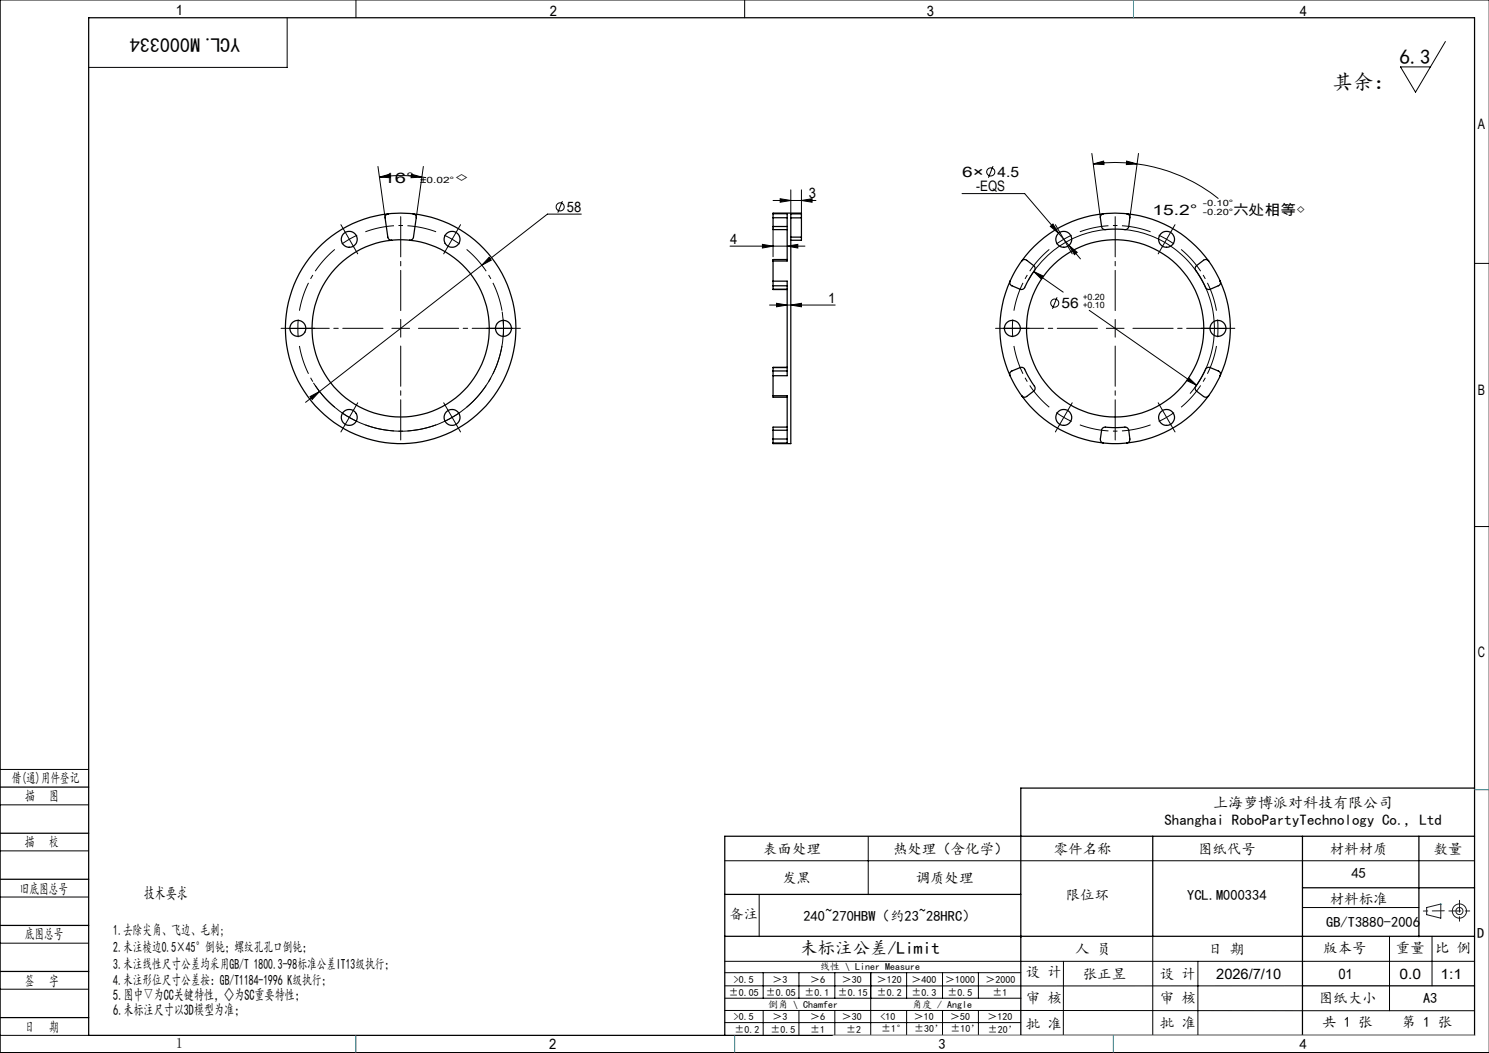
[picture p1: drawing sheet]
<svg xmlns="http://www.w3.org/2000/svg" width="420mm" height="297mm" viewBox="0 0 420 297" stroke-linecap="round" stroke-linejoin="round" font-family="sans-serif">
<g fill="none" stroke="#000" stroke-width=".28">
<path d="M100.4 0v5M210 0v5M420 0h-419.9v297h419.9M81 5v14h-56M407.7 11.7l-8.4 14.3-4.3-7.1h8.5M106.6 47l2 14.5M107 49.9l3-.8 .1 1zM107 49.9l5-.4 3 .1 4 .3M116.1 49.1l2.9 .8-3 .2zM119 49.9l1.2 .2M119.4 47l-2 14.5M158.6 56.7l-1.3 3.3"/>
<path d="M218.1 56.5h12.1M220.1 56.1l3 .4-3 .5zM223.1 53.5v6.8M226.1 56.5l3-.4v.9zM226.1 53.5v8M271.4 54.6h17.6l15.8 18.4M280.1 46.8l-1.3 3.3M308 43.3l2.4 18.1M308.4 46.2l2.9-.8 .1 1zM308.4 46.2l6.1-.4 6.2 .4M317.8 45.4l2.9 .8-3 .2zM320.7 46.2a46.4 46.4 0 0 1 23 9.8"/>
<path d="M321.1 43.3l-2.4 18.1M138 72.6l.6 .8-2.7 1.4zM164 60.4h-9.6l-68.2 53.1M205.9 69.4h21.1M215.1 68.9l3 .5-3 .6zM218.1 63.9v8.5M222 69.4l3-.5v1.1zM291.6 76.6l2.7 1.3-.5 .8zM291.6 76.6l8.3 5.8M296.3 63.8l.7-.6 1.6 2.6zM301.5 69.2l2.3 2-.7 .6zM311.8 64.8a27.9 27.9 0 0 0-21.8 14.3"/>
<path d="M317.3 64.8a28 28 0 0 1 18.4 46.2M415.9 74.3h4.1M81.5 92.6h5M84.1 90.1l-.1 2.5 .1 2.5M141.6 87.9a29 29 0 0 1-18.3 31.9 29 29 0 0 1-34.9-11.8M217.1 86h18.5M219 85.5l3 .5-3 .5zM223.1 86l3-.5v1zM298.2 83.9l-1.3 3.2M307.2 87.5l30.3 21.2M341 92.6h5M343.4 90.1v5"/>
<path d="M87.5 111.9l2.6-1.5-2 2.3zM335.3 106.5l2.2 2.2-2.7-1.4zM415.9 148.5h4.1M0 217h25M0 227h25M0 240h25M244.9 236v16.3M0 253h25M204.4 242.8h211.5M214.1 252.4v11.8M367.4 256h32.8M0 266h25"/>
<path d="M0 279h25M204.4 271.1h211.5M204.4 278.1h163M204.4 274.4h83.5M215.3 274.4v7.1M225.4 274.4v7.1M235.5 274.4v7.1M245.6 274.4v17.6M255.7 274.4v7.1M265.9 274.4v7.1M276 274.4v7.1M300 271.1l-.1 21"/>
<path d="M325.2 264.1v27.9M337.9 271.1v20.9M391.9 264.1v21M403.9 264.1v14M0 292h25M204.4 285l211.5 .1M204.4 288.4h83.5M204.5 281.5h83.5M215.3 285v7M225.4 285v7M235.5 285v7M255.7 285v7"/>
<path d="M265.9 285v7M276 285v7M287.9 292h128"/>
<circle cx="158" cy="58.4" r="1.15"/>
<circle cx="279.5" cy="48.5" r="1.15"/>
<circle cx="297.5" cy="85.5" r="1.14"/>
</g>
<g fill="none" stroke="#000" stroke-width=".28" stroke-dasharray="30.5 1.3 1.3 1.3" stroke-linecap="butt">
<path d="M98.5 67.5l-2.1 1.3M98.5 67.5l2.2-1.2M127.5 67.5l-2.2-1.2M127.5 67.5l2.1 1.3M300.1 67.5l-2.1 1.3M300.1 67.5l2.2-1.2M329.1 67.5l-2.3-1.2M329.1 67.5l2.1 1.3M142 92.6l-.1-2.5M142 92.6l-.1 2.5M285.6 92.6l.1 2.5M285.6 92.6l.1-2.5"/>
<path d="M98.5 117.7l2.2 1.2M98.5 117.7l-2.1-1.3M127.5 117.7l2.1-1.3M127.5 117.7l-2.2 1.2M300.1 117.7l2.2 1.2M300.1 117.7l-2.1-1.3M329.1 117.7l2.1-1.3M329.1 117.7l-2.3 1.2"/>
</g>
<path d="M94.4 70.3a29 29 0 0 0-9.9 17.3M123 65.4a29 29 0 0 0-19.9 0M296 70.3a29 29 0 0 0-10 17.3M324.5 65.4a29 29 0 0 0-19.9 0M84.5 97.6a29 29 0 0 0 9.9 17.3M141.6 87.6a29 29 0 0 0-10-17.3M286 97.6a29 29 0 0 0 10 17.3M343.1 87.6a29 29 0 0 0-9.9-17.3M103.1 119.8a29 29 0 0 0 19.9 0M131.6 114.9a29 29 0 0 0 10-17.3M304.6 119.8a29 29 0 0 0 19.9 0M333.2 114.9a29 29 0 0 0 9.9-17.3" fill="none" stroke="#000" stroke-width=".28" stroke-dasharray="30.5 1.3 1.3 1.3" stroke-dashoffset="22.2" stroke-linecap="butt"/>
<g fill="none" stroke="#191924" stroke-width=".28">
<path d="M402.4 256l4-1v4l-4-1z"/>
<circle cx="411.7" cy="257" r="1"/>
<circle cx="411.7" cy="257" r="2"/>
</g>
<g fill="none" stroke="#000" stroke-width=".28" stroke-dasharray="30.5 1.3 1.3 1.3">
<path d="M97.3 65.3l-1.1-1.9M98.5 67.5l-1.2-2.2M98.5 67.5l1.3 2.2M99.8 69.7l1.1 1.9M126.3 69.7l-1.1 1.9M127.5 67.5l1.3-2.2M127.5 67.5l-1.2 2.2M128.8 65.3l1.1-1.9M298.8 65.3l-1.1-1.9M300.1 67.5l-1.3-2.2M300.1 67.5l1.2 2.2M301.3 69.7l1.1 1.9"/>
<path d="M327.8 69.7l-1.1 1.9M329.1 67.5l1.2-2.2M329.1 67.5l-1.3 2.2M330.3 65.3l1.1-1.9M81.5 92.6h-2.2M86.5 92.6h2.3M113 92.6v-2.5M113 92.6h-2.5M113 92.6v2.5M113 92.6h2.5M139.5 92.6h-2.2M142 92.6h2.5"/>
<path d="M142 92.6h-2.5M144.5 92.6h2.3M283.1 92.6h-2.3M285.6 92.6h-2.5M285.6 92.6h2.5M288.1 92.6h2.2M314.6 92.6v-2.5M314.6 92.6h-2.5M314.6 92.6v2.5M314.6 92.6h2.5M341.1 92.6h-2.3M346.1 92.6h2.2"/>
<path d="M97.3 119.9l-1.1 1.9M98.5 117.7l-1.2 2.2M98.5 117.7l1.3-2.1M99.8 115.6l1.1-2M126.3 115.6l-1.1-2M127.5 117.7l1.3 2.2M127.5 117.7l-1.2-2.1M128.8 119.9l1.1 1.9M298.8 119.9l-1.1 1.9M300.1 117.7l-1.3 2.2M300.1 117.7l1.2-2.1M301.3 115.6l1.1-2"/>
<path d="M327.8 115.6l-1.1-2M329.1 117.7l1.2 2.2M329.1 117.7l-1.3-2.1M330.3 119.9l1.1 1.9"/>
</g>
<path d="M108 92.6h-26.5M113 87.6v-26.5M113 97.6v26.5M118 92.6h26.5M309.6 92.6h-26.5M314.6 87.6v-26.5M314.6 97.6v26.5M319.6 92.6h26.5" fill="none" stroke="#000" stroke-width=".28" stroke-dasharray="30.5 1.3 1.3 1.3" stroke-dashoffset="19.1"/>
<g fill="none" stroke="#000" stroke-width=".35">
<path d="M25 5h390.9v287h-390.9zM109.5 60.3a.98 .98 0 0 0-.9 1.2l.8 5.4a1.03 1.03 0 0 0 1.1 .9M109.5 60.3a29.2 29.2 0 0 1 7 0M109.5 60.3a32.5 32.5 0 0 0-24 49.6 32.5 32.5 0 0 0 55.1 0 32.5 32.5 0 0 0-24.1-49.6M110.5 67.8l1.9-.2 3.1 .2M110.5 67.8a25 25 0 0 0-18.7 38 25 25 0 0 0 42.4 0 25 25 0 0 0-18.7-38M116.5 60.3a.98 .98 0 0 1 .9 1.2l-.8 5.4a1.03 1.03 0 0 1-1.1 .9M218.1 73.6v5.7M218.1 60.3h3.9v13.3h-3.9M218.1 60.3v-.2h8v.2M218.1 79.3h3.9v26.7h-3.9M218.1 79.3v1.3"/>
<path d="M218.1 60.3v1.1M218.1 63.9v.9h3.9M218.1 61.4v2.5M218.1 61.4h3.9M218.1 63.9h3.9M222 73.2h-3.9v.4M223.1 61.5h3M223.1 66.9h3M226.1 60.3h-3v64.8h-5v-.1M226.1 60.3v1.2M226.1 66.9v.9h-3M226.1 61.5v5.4"/>
<path d="M284.9 79.3a32.4 32.4 0 0 0 0 26.7M288.2 73.6a.96 .96 0 0 1 1.4-.2l2 1.5a1 1 0 0 1 .2 1.4l-2.8 4.8a.97 .97 0 0 1-1.2 .5l-2.4-1a1 1 0 0 1-.5-1.3M288.2 73.6l-1.8 2.8-1.5 2.9M311.3 60.3a1.03 1.03 0 0 0-.9 1.1l.3 2.5a.97 .97 0 0 0 1.1 .9l2.1-.2 3.4 .2a1.03 1.03 0 0 0 1.1-.9l.3-2.5a1.03 1.03 0 0 0-.9-1.1M311.3 60.3l3.2-.2 3.3 .2M311.3 60.3a32.4 32.4 0 0 0-23.1 13.3M317.8 60.3a32.6 32.6 0 0 1 23.1 13.3M340.9 73.6a.99 .99 0 0 0-1.4-.2l-2 1.5a1 1 0 0 0-.2 1.4l1.5 2.3 1.2 2.5a1.03 1.03 0 0 0 1.3 .5l2.3-1a.93 .93 0 0 0 .6-1.3M340.9 73.6l1.8 2.8 1.5 2.9M344.2 79.3a32.4 32.4 0 0 1 0 26.7M218.1 81.6l3.9 .1M218.1 80.6h3.9"/>
<path d="M218.1 81.6h3.9M218.1 80.6v1M218.1 111.6h3.9v13.4h-3.9M218.1 106v5.6M218.1 104.6v1.4M218.1 111.6v.4h3.9M218.1 104.6h3.9M218.1 103.7h3.9M222 103.6h-3.9v1M284.9 106a1.02 1.02 0 0 1 .5-1.4l2.4-.9a1 1 0 0 1 1.2 .5l2.8 4.7a.99 .99 0 0 1-.2 1.4l-2 1.5a.96 .96 0 0 1-1.4-.2M284.9 106l1.5 2.9 1.8 2.7M288.2 111.6a32.4 32.4 0 0 0 23.1 13.4"/>
<path d="M340.9 111.6a32.6 32.6 0 0 1-23.1 13.4M344.2 106a.95 .95 0 0 0-.6-1.4l-2.3-.9a1.06 1.06 0 0 0-1.3 .5l-1.2 2.4-1.5 2.3a.99 .99 0 0 0 .2 1.4l2 1.5a.99 .99 0 0 0 1.4-.2M344.2 106l-1.5 2.9-1.8 2.7M218.1 123.8v1.2M218.1 121.4v2.4M218.1 123.8h3.9M218.1 121.4h3.9M222 120.5h-3.9v.9M311.3 125a.98 .98 0 0 1-.9-1.2l.3-2.4a.97 .97 0 0 1 1.1-.9l2.1 .1 3.4-.1a1.03 1.03 0 0 1 1.1 .9l.3 2.4a.98 .98 0 0 1-.9 1.2M311.3 125l2.4 .1 4.1-.1M0 222h25M0 235h25"/>
<path d="M325.2 235.9v28.2M367.4 235.9v56.1M400.2 235.9v28.3M415.9 235.9h-211.5v56.1M415.9 222.3h-128v69.7M0 248h25M204.4 252.3h83.5M367.4 250.4h48.5M0 261h25M0 274h25M204.4 264.1h211.5M367.4 278.1h48.5"/>
<path d="M0 287h25"/>
<circle cx="98.5" cy="67.5" r="2.25"/>
<circle cx="127.5" cy="67.5" r="2.26"/>
<circle cx="300" cy="67.5" r="2.24"/>
<circle cx="329" cy="67.5" r="2.24"/>
<circle cx="84" cy="92.6" r="2.25"/>
<circle cx="142" cy="92.6" r="2.25"/>
<circle cx="285.5" cy="92.6" r="2.24"/>
<circle cx="314.5" cy="92.6" r="25"/>
<circle cx="343.6" cy="92.6" r="2.25"/>
<circle cx="98.5" cy="117.7" r="2.25"/>
<circle cx="127.5" cy="117.7" r="2.25"/>
<circle cx="300" cy="117.7" r="2.24"/>
<circle cx="329" cy="117.7" r="2.24"/>
</g>
<path d="M407.4 256.9l-5.9 .1M408.7 256.9h6M411.7 253.9v6" fill="none" stroke="#191924" stroke-width=".28" stroke-dasharray="6.3 1.3 1.3 1.3" stroke-dashoffset="3"/>
<path d="M235 292h180.9" fill="none" stroke="#c0c0c0" stroke-width=".28"/>
<path d="M319.7 0v5M415.9 222.7h4.1M100.4 292v5M207.2 292v5M314 292v5" fill="none" stroke="#00f" stroke-width=".28"/>
<path d="M406.4 255h.1" fill="none" stroke="#0ff" stroke-width=".28"/>
<g fill="#000">
<path d="M116.1 49.1l2.9 .8-3 .2zM107 49.9l3-.8 .1 1zM87.5 111.9l.6 .8 2-2.3zM138 72.6l-2.1 2.2 2.7-1.4zM335.3 106.5l-.5 .8 2.7 1.4zM291.6 76.6l2.2 2.1 .5-.8zM301.5 69.2l1.6 2.6 .7-.6zM296.3 63.8l2.3 2-1.6-2.6zM317.8 45.4l2.9 .8-3 .2zM308.4 46.2l2.9-.8 .1 1z"/>
<path d="M226.1 56.5l3-.4v.9zM220.1 56.1l3 .4-3 .5z"/>
<path d="M215.1 68.9l3 .5-3 .6zM222 69.4l3-.5v1.1z"/>
<path d="M219 85.5l3 .5-3 .5zM223.1 86l3-.5v1z"/>
</g>
<g font-size="5.8">
<text x="394.8" y="18">6.3</text>
<text x="375.8" y="25.2">其余：</text>
</g>
<text font-size="5.6" x="67.7" y="10.6" transform="rotate(-180 67.7 10.6)">YCL.M000334</text>
<text font-size="4.9" x="225.7" y="269">未标注公差/Limit</text>
<text font-size="4.7" x="40.5" y="253.6">技术要求</text>
<g font-size="4.2">
<text x="342.2" y="227.9">上海萝博派对科技有限公司</text>
<text x="328.5" y="232.8">Shanghai RoboPartyTechnology Co., Ltd</text>
<text x="32" y="282.1">5.图中▽为CC关键特性，◇为SC重要特性；</text>
<text x="32" y="286.4">6.未标注尺寸以3D模型为准；</text>
</g>
<g font-size="4.1">
<text x="49.6" y="4.3">1</text>
<text x="155.1" y="4.6">2</text>
<text x="261.4" y="4.6">3</text>
<text x="366.6" y="4.6">4</text>
<text x="416.9" y="36.3">A</text>
<text x="108.2" y="51.6">16°</text>
<text x="128.2" y="51.6">◇</text>
<text x="271.4" y="49.9">6×</text>
<text x="281.4" y="49.9">4.5</text>
<text x="159.9" y="59.8">58</text>
<text x="228.1" y="56">3</text>
<text x="275.4" y="54">-EQS</text>
<text x="325.1" y="60.5">15.2°</text>
<text x="347.9" y="60.5">六处相等◇</text>
<text x="205.9" y="68.8">4</text>
<text x="233.6" y="85.4">1</text>
<text x="299.4" y="86.9">56</text>
<text x="416.9" y="111.3">B</text>
<text x="416.9" y="185.3">C</text>
<text x="3.3" y="220.9">借(通)用件登记</text>
<text x="7.1" y="226">描</text>
<text x="13.9" y="226">图</text>
<text x="7" y="238.9">描</text>
<text x="13.8" y="238.9">校</text>
<text x="215.3" y="240.8">表面处理</text>
<text x="251.9" y="240.8">热处理（含化学）</text>
<text x="297.3" y="240.8">零件名称</text>
<text x="337.9" y="240.8">图纸代号</text>
<text x="375.1" y="240.8">材料材质</text>
<text x="404.4" y="240.8">数量</text>
<text x="220.6" y="249">发黑</text>
<text x="258.3" y="249">调质处理</text>
<text x="381.2" y="247.7">45</text>
<text x="5.6" y="252">旧底图总号</text>
<text x="300.6" y="253.7">限位环</text>
<text x="334.9" y="253.7">YCL.M000334</text>
<text x="375.1" y="254.9">材料标准</text>
<text x="32" y="263.7">1.去除尖角、飞边、毛刺;</text>
<text x="205.7" y="259.3">备注</text>
<text x="226.6" y="259.7">240~270HBW（约23~28HRC）</text>
<text x="374.1" y="261.4">GB/T3880-2006</text>
<text x="7" y="265">底图总号</text>
<text x="32" y="268.4">2.未注棱边0.5×45°倒钝；螺纹孔孔口倒钝；</text>
<text x="303.3" y="269">人 员</text>
<text x="340.8" y="269">日 期</text>
<text x="373.2" y="268.7">版本号</text>
<text x="393.7" y="268.7">重量</text>
<text x="404.8" y="268.7">比 例</text>
<text x="416.7" y="264.6">D</text>
<text x="32" y="273.2">3.未注线性尺寸公差均采用GB/T 1800.3-98标准公差IT13级执行；</text>
<text x="289.3" y="275.5">设 计</text>
<text x="7" y="278">签</text>
<text x="13.8" y="278">字</text>
<text x="32" y="277.9">4.未注形位尺寸公差按：GB/T1184-1996 K级执行；</text>
<text x="305.4" y="276">张正昱</text>
<text x="327.2" y="276">设 计</text>
<text x="343.1" y="276">2026/7/10</text>
<text x="377.5" y="276">01</text>
<text x="394.8" y="276">0.0</text>
<text x="406.3" y="276">1:1</text>
<text x="289.3" y="283">审 核</text>
<text x="327.2" y="282.9">审 核</text>
<text x="372" y="283">图纸大小</text>
<text x="401.4" y="283">A3</text>
<text x="7" y="291">日</text>
<text x="13.8" y="291">期</text>
<text x="289.3" y="290.1">批 准</text>
<text x="327.2" y="290">批 准</text>
<text x="373" y="289.8">共 1 张</text>
<text x="395.4" y="289.8">第 1 张</text>
<text x="49.6" y="295.6">1</text>
<text x="154.9" y="296">2</text>
<text x="264.7" y="296">3</text>
<text x="366.6" y="296">4</text>
</g>
<g font-size="2.8">
<text x="231.3" y="273.6">线性 \ Liner Measure</text>
<text x="205.6" y="280.8">±0.05</text>
<text x="207" y="277.2">&gt;0.5</text>
<text x="216" y="280.8">±0.05</text>
<text x="217.9" y="277.2">＞3</text>
<text x="227" y="280.8">±0.1</text>
<text x="228.5" y="277.2">＞6</text>
<text x="236.3" y="280.8">±0.15</text>
<text x="237.5" y="277.2">＞30</text>
<text x="247.4" y="277.2">＞120</text>
<text x="247.4" y="280.8">±0.2</text>
<text x="257.1" y="277.2">＞400</text>
<text x="257.1" y="280.8">±0.3</text>
<text x="266.6" y="277.2">＞1000</text>
<text x="267.3" y="280.8">±0.5</text>
<text x="278" y="277.2">＞2000</text>
<text x="279.9" y="280.8">±1</text>
<text x="207" y="287.8">&gt;0.5</text>
<text x="216.6" y="284.3">倒角 \ Chamfer</text>
<text x="217.9" y="287.8">＞3</text>
<text x="228.5" y="287.8">＞6</text>
<text x="237.5" y="287.8">＞30</text>
<text x="248.4" y="287.8">&lt;10</text>
<text x="257.3" y="284.3">角度 / Angle</text>
<text x="257.8" y="287.8">＞10</text>
<text x="268" y="287.8">＞50</text>
<text x="278.5" y="287.8">＞120</text>
<text x="207.1" y="291.3">±0.2</text>
<text x="217.3" y="291.3">±0.5</text>
<text x="228.5" y="291.3">±1</text>
<text x="238.7" y="291.3">±2</text>
<text x="248.6" y="291.1">±1°</text>
<text x="257.8" y="291.1">±30’</text>
<text x="268.1" y="291.1">±10’</text>
<text x="278.6" y="291.2">±20’</text>
</g>
<g font-size="2.4">
<text x="118.4" y="51.6">±0.02°</text>
<text x="339.3" y="58.1">-0.10°</text>
<text x="339.3" y="60.5">-0.20°</text>
<text x="305.5" y="84.5">+0.20</text>
<text x="305.5" y="86.9">+0.10</text>
</g>
</svg>
